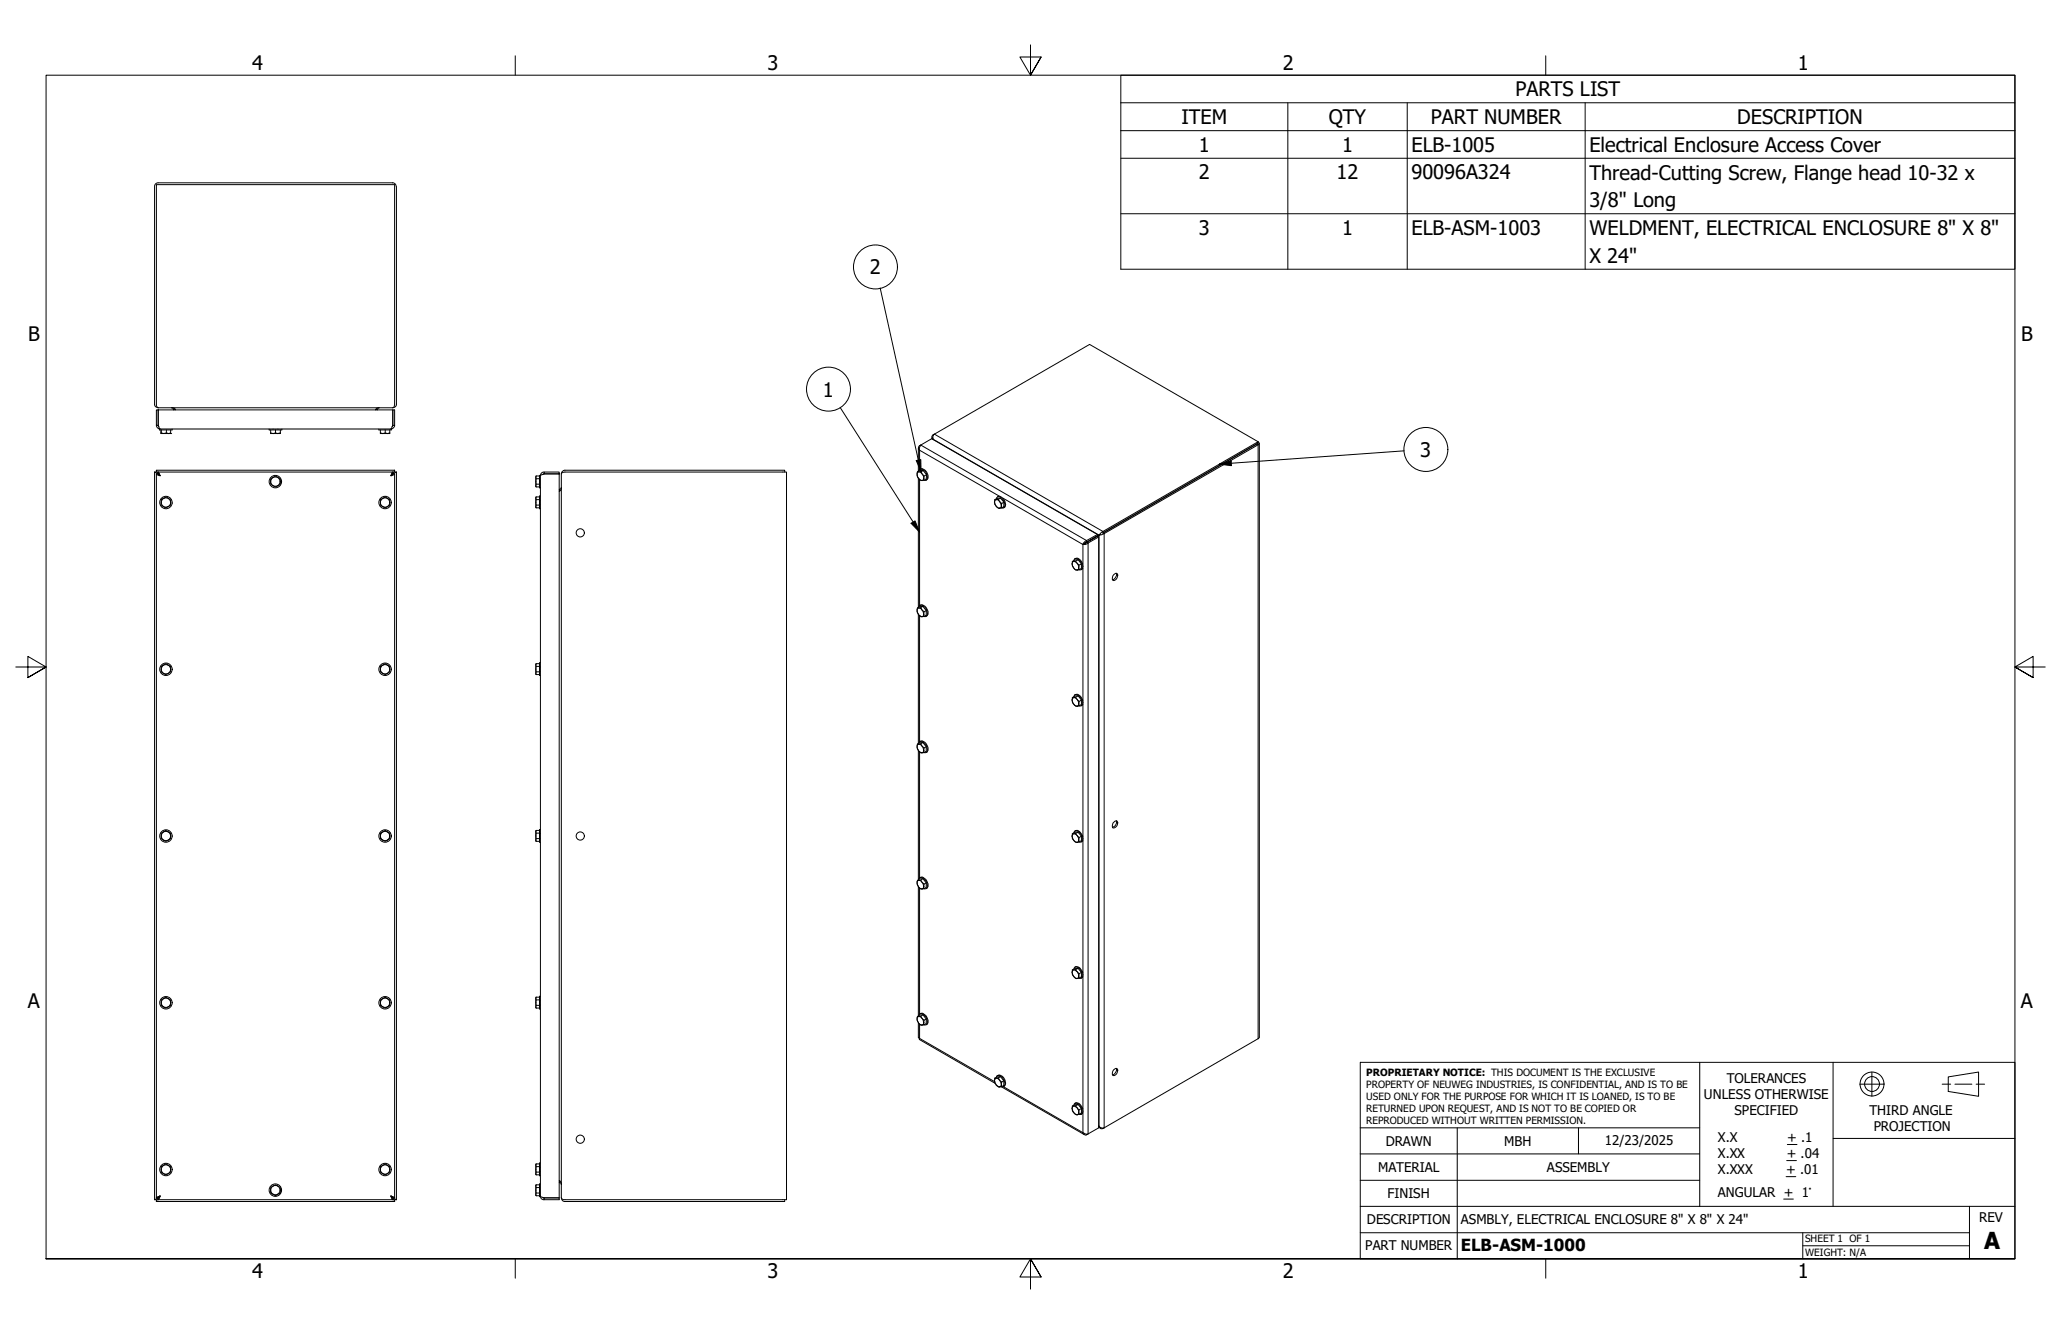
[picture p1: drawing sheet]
<svg xmlns="http://www.w3.org/2000/svg" width="432mm" height="279mm" viewBox="0 0 432 279" stroke-linecap="round" stroke-linejoin="round" font-family="sans-serif">
<!-- layer: Visible (ANSI) -->
<g fill="none" stroke="#000" stroke-width=".21">
<path d="M32.4 39.1v45.7l.2 .4 .5 .2M33.1 38.3a.73 .73 0 0 0-.7 .7M33.1 38.3h49.2a.73 .73 0 0 1 .7 .7M83.1 39.1v45.7l-.3 .4-.5 .2M32.4 98.9l.7 .4M32.4 98.9v152.4h.4v.4M32.8 98.5l.3 .8M32.8 99.3l.1 .1 .6 .2M32.8 89.1a.76 .76 0 0 0 .7 .8l-.4-.8M32.8 99.3v151.6M32.8 99.3h.3M33.1 99.3l.4 .3"/>
<path d="M33.1 98.9l.4 .7M33.1 85.4l-.3-.4v-46.3h49.9v46.1l-.2 .4-.2 .2M33.1 89.1l.2 .2M33.1 89.1v-3.2v3.2h-.3v-3.2h49.5v3.2M33.1 98.9h49.2M33.1 98.9v.4M33.1 85.4h49.2M33.7 90.8h2.1M33.7 90l.1 .8v-.1l.6 .1 1.4-.1v.1M33.8 90v.7M34.9 90v.7M35.8 90.8h.1"/>
<path d="M35.8 90v.7M36.1 89.9v.1h-2.7v-.1h48.6v.1h-2.6v-.1M36.3 85.8l-.2-.4h-.2l.5 .1 .3 .3M36.3 85.8h.4M36.3 85.8v.1M36.7 85.8v.1M56.4 89.9v.1h2.7v-.1M56.7 90v.8h2v-.8M56.7 90.7l.5 .1 1.5-.1M57.7 90v.7M78.7 85.8l.4 .1M78.7 85.8l.3-.3 .4-.1-.3 .4"/>
<path d="M78.7 85.8v.1M79.7 90v.8h2v-.8M79.7 90.7l.5 .1 1.5-.1M80.7 90v.7M82.3 99.3l-.4 .3M82.3 98.9l-.2 .1-.2 .6M82.3 89.1l-.1 .2M82.3 89.1l-.4 .8a.9 .9 0 0 0 .8-.8M82.3 85.9h.4v3.2h-.4zM82.3 98.9v.4M82.3 99.3h.4M82.7 98.5l-.4 .8"/>
<path d="M82.7 98.5h-49.9v.4h-.4M82.7 99.3l-.2 .1-.6 .2M82.7 98.5v.4h.4M82.7 99.3v151.6M83.1 98.9l-.8 .4M83.1 98.9v152.4M112.3 99.7v2.3M112.3 99.7h.7M114 98.9a.76 .76 0 0 0-.8 .7l.8-.3M114 99.3l-.3 .1M114 99.3h3.2h-3.2v-.4h3.2v152h-3.2M117.6 99.3l.2-.3 .4-.1h46.6v152.4h-46.8l-.4-.4"/>
<path d="M117.6 99.3v151.6M164.4 98.9v-.4h-46.2l-.4 .2-.2 .6M192.2 99.1l.2-.2a1.12 1.12 0 0 1 .9 1.7 1.24 1.24 0 0 1-1.1-1.5zM192.2 98.8h.8l.2 .5a.6 .6 0 0 1 .3 .9v.4a1.19 1.19 0 0 1-1.3-1.5zM192.2 98.8l.5-.3 .7 .1 .7 .8v.9l-.6 .3M192.4 93.9v4.8M192.5 98.6v-.2a1.22 1.22 0 0 1 1.7 1.3l.1 .2a.53 .53 0 0 1-.1 .6 .53 .53 0 0 1-.6 .1M192.7 98.3a1.39 1.39 0 0 1 1.7 1.6v.2l-.3 .5M192.9 93.2l-.2 .1 .1 .1M192.9 93.2l-.2 .5v.6a.57 .57 0 0 1 0-1M192.9 93.2l2.3-1.3 34.7 20.1M193.4 98.6l-.4 .2"/>
<path d="M194.1 99.4l-.5 .3M195.3 91.5v.4M195.5 92v.1M195.8 90.9l32.5-18.8 35.4 20.5 .1 .3-.2 .3-32.3 18.6-1 .3M195.8 90.9a.59 .59 0 0 0-.5 .5 .59 .59 0 0 0 .2 .6M195.8 90.9l-.3 .5v.6M263.3 93l-32.2 18.6 32.5-18.8v-.3l-32.7 18.9-.6 .7M263.8 92.8v124.4l-.1 .3-32.4 18.7M33.8 104.6l1.1-.5 .9 .6-.1 1.2-1 .5-.5-.4-.5-.3zM56.7 100.3l1-.6 1 .6v1.1l-1 .6-.5-.3-.5-.3zM79.7 104.6l1-.5 1 .5v1.2l-1 .6-.5-.3-.5-.3zM112.3 104.1v2.3"/>
<path d="M112.3 101.4h.7M112.3 100.3h.7M112.3 102h.7M112.3 105.8h.7M112.3 104.6h.7M112.3 106.4h.7M112.3 104.1h.7M113.2 102.2h-.2v-2.6h.2v151h-.2v-2.6h.2M113.2 103.9h-.2v2.7h.2M117.2 102.9h.1M117.2 102.5h.1M117.2 102.5l.3-.1 .1-.3-.1 .5-.3 .3"/>
<path d="M117.2 102.5v.4M192.4 100.1v27.1M208.4 104.6h.8l.2 .4a.65 .65 0 0 1 .4 1l.1 .4a1.17 1.17 0 0 1-1.5-1.5zM208.4 104.6l.5-.2 .7-.1 .7 .9v.9l-.4 .3M208.5 104.8a.81 .81 0 0 1 1.2 .7 .58 .58 0 0 1-.1 .9 .58 .58 0 0 1-.9-.4l-.4-.8zM208.7 104.5a.6 .6 0 0 1 .5-.5 .6 .6 0 0 1 .7 .3 1.47 1.47 0 0 1 .3 2.1h-.4M209 104.1a1.28 1.28 0 0 1 1.6 1.3l.1 .3a.59 .59 0 0 1-.5 .7M209.6 104.3l-.4 .3M210.3 105.2l-.4 .3M224.7 117.6h.1a.63 .63 0 0 1 .9 .4 1.45 1.45 0 0 1 .4 1.3l-.2 .1a1.25 1.25 0 0 1-1.2-1.5zM224.9 117.6a1.18 1.18 0 0 1 .9 1.8 1.22 1.22 0 0 1-1.1-1.7zM225 117.4v-.2a.91 .91 0 0 1 1.5 .6l.3 .6a.61 .61 0 0 1-.1 .7 .61 .61 0 0 1-.6 .2l.5-.2v-1l-.7-.9-.7 .1-.5 .3"/>
<path d="M225.2 117a1.25 1.25 0 0 1 1.6 1l.1 .6a.59 .59 0 0 1-.4 .7M225.9 117.2l-.5 .3M226.6 118.1l-.5 .3M227.1 113.9l-.2 .1M227.4 113.7l-.2 .2M227.5 113.8l-.4 .1M227.5 113.6v.1M227.6 113.6l-.5 .3M227.6 113.5l-.5 .4M227.6 113.2l-.7 .6v.2M228 113.7l-.6 .3h-.5M228.2 113.2h.1"/>
<path d="M228.3 113.2l-.1 .1M229.9 112v.3l-2.3 1.2v-.3M229.9 112l-2.3 1.2M230.2 112.5v123.7l-2.6 1.5v-.1M230.2 112.5l-.3-.2-2.3 1.3 .4 .1M230.2 112.5l-2.2 1.2M230.3 112.1l.2-.1-2.2 1.2M230.3 112.1l-2 1.1M33.8 139.6l.9-.6 1.1 .6v1.1l-1.1 .6-.5-.3-.4-.3zM79.7 139.6l1-.6 1 .6v1.1l-1 .6-.5-.3-.5-.3zM112.3 139v2.3M112.3 139.6h.7"/>
<path d="M112.3 139h.7M113.2 138.8h-.2v2.7h.2M192.2 127.3h.7l.3 .5a.58 .58 0 0 1 .3 .9l.1 .4a1.25 1.25 0 0 1-1.2-.5 1.25 1.25 0 0 1-.2-1.3zM192.2 127.3l.5-.2 .7-.1 .7 .9v.9l-.5 .3M192.3 127.4a1.14 1.14 0 0 1 1.1 1.7 1.14 1.14 0 0 1-1.1-1.7zM192.4 128.7v27M192.5 127.2a.61 .61 0 0 1 .5-.5 .61 .61 0 0 1 .6 .4 1.46 1.46 0 0 1 .4 2h-.5M192.7 126.8a1.39 1.39 0 0 1 1.7 1.6v.3l-.3 .4M193.4 127l-.5 .3M194.1 127.9l-.5 .2M233.4 120.3l.5-.2a.91 .91 0 0 1 .1 1 .91 .91 0 0 1-.8 .4l-.2-.5zM233.9 120.1a1.1 1.1 0 0 1-.9 1.3"/>
<path d="M112.3 140.7h.7M112.3 141.3h.7M192.2 155.8h.7l.3 .5a.58 .58 0 0 1 .3 .9l.1 .4a1.25 1.25 0 0 1-1.2-.4 1.25 1.25 0 0 1-.2-1.4zM192.2 155.8l.5-.2 .7-.1 .7 .9v1l-.5 .2M192.3 155.9a1.14 1.14 0 0 1 1.1 1.7 1.14 1.14 0 0 1-1.1-1.7zM192.4 157.2v27M192.5 155.7a.61 .61 0 0 1 .5-.5 .61 .61 0 0 1 .6 .4 1.46 1.46 0 0 1 .4 2h-.5M192.7 155.3a1.39 1.39 0 0 1 1.7 1.6v.3l-.3 .4M193.4 155.5l-.5 .3M194.1 156.4l-.5 .3M224.7 146.1h.1a.63 .63 0 0 1 .9 .4 1.45 1.45 0 0 1 .4 1.3l-.2 .1a1.25 1.25 0 0 1-1.2-1.5zM224.7 146.2a.99 .99 0 0 1 1.3 1.2 .51 .51 0 0 1-.5 .5 .51 .51 0 0 1-.5-.4l-.4-.9z"/>
<path d="M225 145.9v-.2a.91 .91 0 0 1 1.5 .6l.3 .6a.61 .61 0 0 1-.1 .7 .61 .61 0 0 1-.6 .2l.5-.2v-1l-.7-.9-.7 .1-.5 .3M225.2 145.5a1.25 1.25 0 0 1 1.6 1.1l.1 .5a.59 .59 0 0 1-.4 .7M225.9 145.7l-.5 .3M226.6 146.6l-.5 .3M33.8 174.5l.9-.6 1.1 .6v1.1l-1.1 .6-.5-.2-.4-.4zM79.7 174.5l1-.6 1 .6v1.1l-1 .6-.5-.2-.5-.4zM112.3 173.9v2.3M112.3 175.6h.7M112.3 174.5h.7M112.3 176.2h.7M112.3 173.9h.7M113.2 173.7h-.2v2.7h.2"/>
<path d="M224.7 174.6h.7l.3 .4a1.45 1.45 0 0 1 .4 1.3l-.2 .1a1.25 1.25 0 0 1-1.2-1.5zM224.7 174.8a.84 .84 0 0 1 1.2 .7l.1 .2a.54 .54 0 0 1-.3 .8 .54 .54 0 0 1-.7-.5l-.4-.9zM225 174.4a.6 .6 0 0 1 .5-.4 .6 .6 0 0 1 .6 .3 1.46 1.46 0 0 1 .4 2h-.4l.5-.2v-1l-.7-.8h-.7l-.5 .3M225.2 174.1l.2-.1a1.55 1.55 0 0 1 1.5 1.6 .59 .59 0 0 1-.4 .7M225.9 174.3l-.5 .3M226.6 175.1l-.5 .4M233.6 172l.3-.1a.94 .94 0 0 1 .1 1 .94 .94 0 0 1-.8 .5l-.2-.3 .2-.7zM233.9 171.9a1.13 1.13 0 0 1-.9 1.4M192.2 184.4l.7-.1 .3 .5a.58 .58 0 0 1 .3 .9l.1 .4a1.23 1.23 0 0 1-1.2-.4 1.23 1.23 0 0 1-.2-1.3zM192.2 184.4l.5-.3 .7-.1 .7 .9v1l-.5 .2M192.3 184.4a1.14 1.14 0 0 1 1.1 1.7 1.14 1.14 0 0 1-1.1-1.7zM192.4 185.7v27.1"/>
<path d="M192.5 184.2a.61 .61 0 0 1 .5-.4 .61 .61 0 0 1 .6 .3 1.46 1.46 0 0 1 .4 2h-.5M192.7 183.8a1.21 1.21 0 0 1 1.6 1l.1 .9-.3 .4M193.4 184l-.5 .3M194.1 184.9l-.5 .3M33.8 209.4l.9-.5 1.1 .5v1.2l-1.1 .5-.5-.2-.4-.3zM79.7 209.4l1-.5 1 .5v1.2l-1 .5-.5-.2-.5-.3zM112.3 208.9v2.2M112.3 210.6h.7M112.3 209.4h.7M112.3 211.1h.7M112.3 208.9h.7M113.2 208.7h-.2v2.6h.2"/>
<path d="M192.2 212.9h.7l.3 .4a.58 .58 0 0 1 .3 .9l.1 .4a1.23 1.23 0 0 1-1.2-.4 1.23 1.23 0 0 1-.2-1.3zM192.2 212.9l.5-.3 .7-.1 .7 .9v1l-.5 .2M192.3 212.9a1.14 1.14 0 0 1 1.1 1.7 1.14 1.14 0 0 1-1.1-1.7zM192.4 214.2v3.1l.3 .2v.2l15.8 9.2M192.5 212.7a.61 .61 0 0 1 .5-.4 .61 .61 0 0 1 .6 .3 1.46 1.46 0 0 1 .4 2h-.5M192.7 212.3a1.21 1.21 0 0 1 1.6 1.1l.1 .8-.3 .4M193.4 212.5l-.5 .4M194.1 213.4l-.5 .3M224.7 203.1h.7l.3 .4a1.45 1.45 0 0 1 .4 1.4h-.2a1.14 1.14 0 0 1-1.2-1.1zM224.7 203.1l.5-.2 .7-.1 .7 .8v1l-.5 .3M224.7 203.3a.84 .84 0 0 1 1.2 .7l.1 .2a.54 .54 0 0 1-.3 .8 .54 .54 0 0 1-.7-.5l-.4-.9zM225 202.9a.6 .6 0 0 1 .5-.4 .6 .6 0 0 1 .6 .3 1.54 1.54 0 0 1 .4 2.1h-.4"/>
<path d="M225.2 202.6l.2-.1a1.66 1.66 0 0 1 1.4 2.2l-.3 .2M225.9 202.8l-.5 .3M226.6 203.6l-.5 .4M208.4 225.8l.8-.1 .2 .6a.58 .58 0 0 1 .4 .8l.1 .5h-.3a1.35 1.35 0 0 1-1.2-1.8zM208.4 225.8l.5-.2 .7-.1 .7 .9v.9l-.4 .3M208.6 225.9a1.22 1.22 0 0 1 1.1 1.6 .98 .98 0 0 1-1.3-.9l-.1-.3zM208.7 225.7a.6 .6 0 0 1 .5-.5 .6 .6 0 0 1 .7 .4 1.46 1.46 0 0 1 .3 2h-.4M209 225.3a1.39 1.39 0 0 1 1.6 1.8l-.4 .5M209.6 225.5l-.4 .2M209.7 227.6l17.4 10M210.3 226.4l-.4 .2M224.7 231.6h.7l.3 .4a1.45 1.45 0 0 1 .4 1.4h-.2a1.14 1.14 0 0 1-1.2-1.1z"/>
<path d="M224.7 231.6l.5-.2 .7-.1 .7 .9v.9l-.5 .3M224.7 231.8a.98 .98 0 0 1 1.3 .9 .54 .54 0 0 1-.3 .8 .54 .54 0 0 1-.7-.5l-.4-.8zM225 231.5a.68 .68 0 0 1 .7-.5 .68 .68 0 0 1 .6 .6l.4 .6 .1 .8-.3 .4h-.4M225.2 231.1l.2-.1a1.66 1.66 0 0 1 1.4 2.2l-.3 .2M225.9 231.3l-.5 .3M226.6 232.2l-.5 .3M228 237.5l-.5 .1-.6-.4a.58 .58 0 0 0 .7 .5M230.2 235.8l.1 .1M230.2 236.1l.4 .2M230.3 235.9l.6 .4 .4-.1M230.3 235.9a.62 .62 0 0 0 .4 .5 .62 .62 0 0 0 .6-.2M233.4 224l.5-.2a.91 .91 0 0 1 .1 .9 .91 .91 0 0 1-.8 .5l-.2-.5z"/>
<path d="M233.9 223.8a1.1 1.1 0 0 1-.9 1.3M32.8 251.7h49.9M32.8 250.9h.3M33.1 250.9l-.7 .4M33.1 250.9l-.3 .8M33.1 251.3h49.2M33.1 250.9v.4M33.5 250.5l-.4 .4M33.5 250.5l-.4 .8M33.5 250.5l-.7 .4M33.8 244.3l.9-.5 1.1 .5v1.2l-1.1 .6-.5-.3-.4-.3zM56.7 248.7l1-.5 .5 .2 .5 .3v1.2l-1 .5-1-.5z"/>
<path d="M79.7 244.3l1-.5 1 .5v1.2l-1 .6-.5-.3-.5-.3zM81.9 250.5l.4 .4M81.9 250.5l.2 .6 .2 .2M81.9 250.5l.8 .4M82.3 250.9l.8 .4M82.3 250.9l.4 .8M82.3 250.9v.4M82.3 250.9h.4M83.1 251.3h-.4v.4M112.3 248.2v2.2M112.3 243.8v2.3M112.3 249.9h.7"/>
<path d="M112.3 248.7h.7M112.3 250.4h.7M112.3 248.2h.7M112.3 245.5h.7M112.3 244.3h.7M112.3 246.1h.7M112.3 243.8h.7M113.2 243.6h-.2v2.7h.2M113.7 250.8l.3 .1M114 250.9l-.8-.4a.67 .67 0 0 0 .8 .8M114 250.9h3.2v.4h-3.2zM117.2 247.3h.1"/>
<path d="M117.2 247.3l.3 .3 .1 .5-.2-.4h-.2M117.2 247.3v.4M117.6 250.9l.2 .5 .4 .3h46.2v-.4"/>
<circle cx="34.8" cy="105.3" r="1.3"/>
<circle cx="34.8" cy="105.3" r=".98"/>
<circle cx="57.7" cy="100.9" r="1.3"/>
<circle cx="57.7" cy="100.9" r=".98"/>
<circle cx="80.7" cy="105.3" r="1.3"/>
<circle cx="80.7" cy="105.3" r=".98"/>
<circle cx="121.6" cy="111.6" r=".86"/>
<circle cx="34.8" cy="140.2" r="1.3"/>
<circle cx="34.8" cy="140.2" r=".98"/>
<circle cx="80.7" cy="140.2" r="1.3"/>
<circle cx="80.7" cy="140.2" r=".98"/>
<circle cx="34.8" cy="175.1" r="1.3"/>
<circle cx="34.8" cy="175.1" r=".98"/>
<circle cx="80.7" cy="175.1" r="1.3"/>
<circle cx="80.7" cy="175.1" r=".98"/>
<circle cx="121.6" cy="175.1" r=".86"/>
<circle cx="34.8" cy="210" r="1.3"/>
<circle cx="34.8" cy="210" r=".98"/>
<circle cx="80.7" cy="210" r="1.3"/>
<circle cx="80.7" cy="210" r=".98"/>
<circle cx="121.6" cy="238.6" r=".86"/>
<circle cx="34.8" cy="245" r="1.3"/>
<circle cx="34.8" cy="245" r=".98"/>
<circle cx="57.7" cy="249.3" r="1.3"/>
<circle cx="57.7" cy="249.3" r=".98"/>
<circle cx="80.7" cy="245" r="1.3"/>
<circle cx="80.7" cy="245" r=".98"/>
</g>
<!-- layer: Visible Narrow (ANSI) -->
<g fill="none" stroke="#000" stroke-width=".21">
<path d="M192.7 98.4v-4.1l16.7 9.6M192.9 93.2l34.7 20M195.5 92.1l34.8 20-.1 123.7M195.5 91.1h.1M195.8 90.9l35.3 20.4v.3l.2 .2v124.4M263.3 93l.3 .2v124.4M192.7 100.4v26.5M210.1 104.3l16.8 9.7v4.2M226.9 119v27.7M228 113.7v123.8M228.2 113.2h.1M228.3 113.2h.1"/>
<path d="M192.7 128.9v26.5M192.7 157.4v26.5M226.9 147.5v27.8M226.9 176v27.8M192.7 186v26.4M192.7 214.5v3l15.7 9.1M226.9 204.5v27.8M210.2 227.6l16.7 9.6v-4.2M231.1 236.3h.1"/>
</g>
<!-- layer: Symbol (ANSI) -->
<g fill="none" stroke="#000" stroke-width=".21">
<path d="M234.8 21.5v-5.8h187.3v5.8M234.8 21.5h187.3v5.9M234.8 21.5v34.9h187.3v-29M234.8 27.4h187.3M234.8 33.1h187.3M269.8 21.5v34.9M294.8 21.5v34.9M332.1 21.5v34.9M234.8 44.8h187.3M184.4 60.3l8.6 38.5M176 85.3l16.7 26.1M192 96.5l.9-.2 .1 2.5z"/>
<path d="M255.5 97.2l2.4-.7 .1 1zM294.2 94.4l-38.7 2.8M190.9 109.6l.8-.5 1 2.3z"/>
<circle cx="183.4" cy="55.9" r="4.6"/>
<circle cx="173.6" cy="81.5" r="4.6"/>
<circle cx="298.7" cy="94.1" r="4.6"/>
</g>
<!-- layer: Border (ANSI) -->
<path d="M107.9 11.7v4M215.9 9.4v6.3l-2.2-3.8h4.4l-2.2 3.8 2.2-3.8M323.8 11.7v4M3.3 139.7h6.4l-3.9-2.2v4.4l3.9-2.2-3.9 2.2M428.5 139.7h-6.4l3.9-2.2v4.4l-3.9-2.2 3.9 2.2M9.7 263.7v-248h412.4v248h-412.4h412.4M107.9 263.7v4M218.1 267.5l-2.2-3.8 2.2 3.8h-4.4l2.2-3.8v6.3M323.8 263.7v4" fill="none" stroke="#000" stroke-width=".21"/>
<!-- layer: Title (ANSI) -->
<g fill="none" stroke="#000" stroke-width=".21">
<path d="M285 222.5h137.1v41.2h-137.1zM285 236.2h71.1M305.3 236.2v27.5M330.7 236.2v5.5M356.1 222.5v30.2M374.5 239.7h2M384 222.5v15.9M389.6 227.1h5.1M392.2 224.5v5.1M406.9 227.1h1.8M408.2 225.6l6.3-1.1v5.1l-6.3-1zM409.6 227.1h3.5"/>
<path d="M414 227.1h1.8M422.1 238.4h-38.1v14.3M285 258.2h127.6M285 252.7h137.1M285 247.2h71.1M285 241.7h71.1M373.7 251.1h2M374.2 246.4h2M374.3 243.1h2.1M377.7 258.2v5.5M412.6 252.7v11M377.7 260.9h34.9"/>
<circle cx="392.2" cy="227" r="2.51"/>
<circle cx="392.2" cy="227" r="1.56"/>
</g>
<!-- layer: Symbol (ANSI) -->
<path d="M192 96.5l.9-.2 .1 2.5zM255.5 97.2l2.4-.7 .1 1zM190.9 109.6l.8-.5 1 2.3z" fill="#000"/>
<text font-size="4.9" x="415.7" y="261.6">A</text>
<g font-size="4.2">
<text x="52.8" y="14.7">4</text>
<text x="160.8" y="14.7">3</text>
<text x="268.7" y="14.7">2</text>
<text x="376.7" y="14.7">1</text>
<text x="317.5" y="20.2">PARTS LIST</text>
<text x="247.5" y="26">ITEM</text>
<text x="278.4" y="26">QTY</text>
<text x="299.8" y="26">PART NUMBER</text>
<text x="364" y="26">DESCRIPTION</text>
<text x="251.1" y="31.8">1</text>
<text x="281.2" y="31.8">1</text>
<text x="295.7" y="31.8">ELB-1005</text>
<text x="333" y="31.9">Electrical Enclosure Access Cover</text>
<text x="251.1" y="37.6">2</text>
<text x="280" y="37.6">12</text>
<text x="295.7" y="37.6">90096A324</text>
<text x="333" y="37.7">Thread-Cutting Screw, Flange head 10-32 x</text>
<text x="333" y="43.4">3/8&quot; Long</text>
<text x="251.1" y="49.2">3</text>
<text x="281.2" y="49.2">1</text>
<text x="295.7" y="49.2">ELB-ASM-1003</text>
<text x="333" y="49.3">WELDMENT, ELECTRICAL ENCLOSURE 8&quot; X 8&quot;</text>
<text x="182.2" y="57.5">2</text>
<text x="333" y="55.1">X 24&quot;</text>
<text x="5.9" y="71.4">B</text>
<text x="423.5" y="71.4">B</text>
<text x="172.4" y="83.1">1</text>
<text x="297.6" y="95.7">3</text>
<text x="5.8" y="211.1">A</text>
<text x="423.4" y="211.1">A</text>
<text x="52.8" y="267.7">4</text>
<text x="160.8" y="267.7">3</text>
<text x="268.7" y="267.7">2</text>
<text x="376.7" y="267.7">1</text>
</g>
<text font-size="3.5" x="306.1" y="262">ELB-ASM-1000</text>
<g font-size="2.8">
<text x="361.8" y="226.9">TOLERANCES</text>
<text x="357" y="230.3">UNLESS OTHERWISE</text>
<text x="363.4" y="233.6">SPECIFIED</text>
<text x="391.7" y="233.5">THIRD ANGLE</text>
<text x="290.3" y="240">DRAWN</text>
<text x="315.2" y="240">MBH</text>
<text x="336.2" y="239.8">12/23/2025</text>
<text x="359.9" y="239.3">X.X</text>
<text x="374.5" y="239.3">+ .1</text>
<text x="392.6" y="236.8">PROJECTION</text>
<text x="288.7" y="245.5">MATERIAL</text>
<text x="324.1" y="245.5">ASSEMBLY</text>
<text x="359.9" y="242.6">X.XX</text>
<text x="359.9" y="245.9">X.XXX</text>
<text x="374.2" y="245.9">+ .01</text>
<text x="374.3" y="242.6">+ .04</text>
<text x="290.7" y="251">FINISH</text>
<text x="359.9" y="250.7">ANGULAR + 1°</text>
<text x="286.4" y="256.4">DESCRIPTION</text>
<text x="306.1" y="256.3">ASMBLY, ELECTRICAL ENCLOSURE 8&quot; X 8&quot; X 24&quot;</text>
<text x="414.7" y="256">REV</text>
<text x="286" y="261.9">PART NUMBER</text>
</g>
<g font-size="2.1">
<text x="286.3" y="225.4">PROPRIETARY NOTICE: THIS DOCUMENT IS THE EXCLUSIVE</text>
<text x="286.3" y="227.8">PROPERTY OF NEUWEG INDUSTRIES, IS CONFIDENTIAL, AND IS TO BE</text>
<text x="286.3" y="230.4">USED ONLY FOR THE PURPOSE FOR WHICH IT IS LOANED, IS TO BE</text>
<text x="286.3" y="232.9">RETURNED UPON REQUEST, AND IS NOT TO BE COPIED OR</text>
<text x="286.3" y="235.4">REPRODUCED WITHOUT WRITTEN PERMISSION.</text>
<text x="378.2" y="260.2">SHEET 1 OF 1</text>
<text x="378.2" y="263">WEIGHT: N/A</text>
</g>
</svg>
